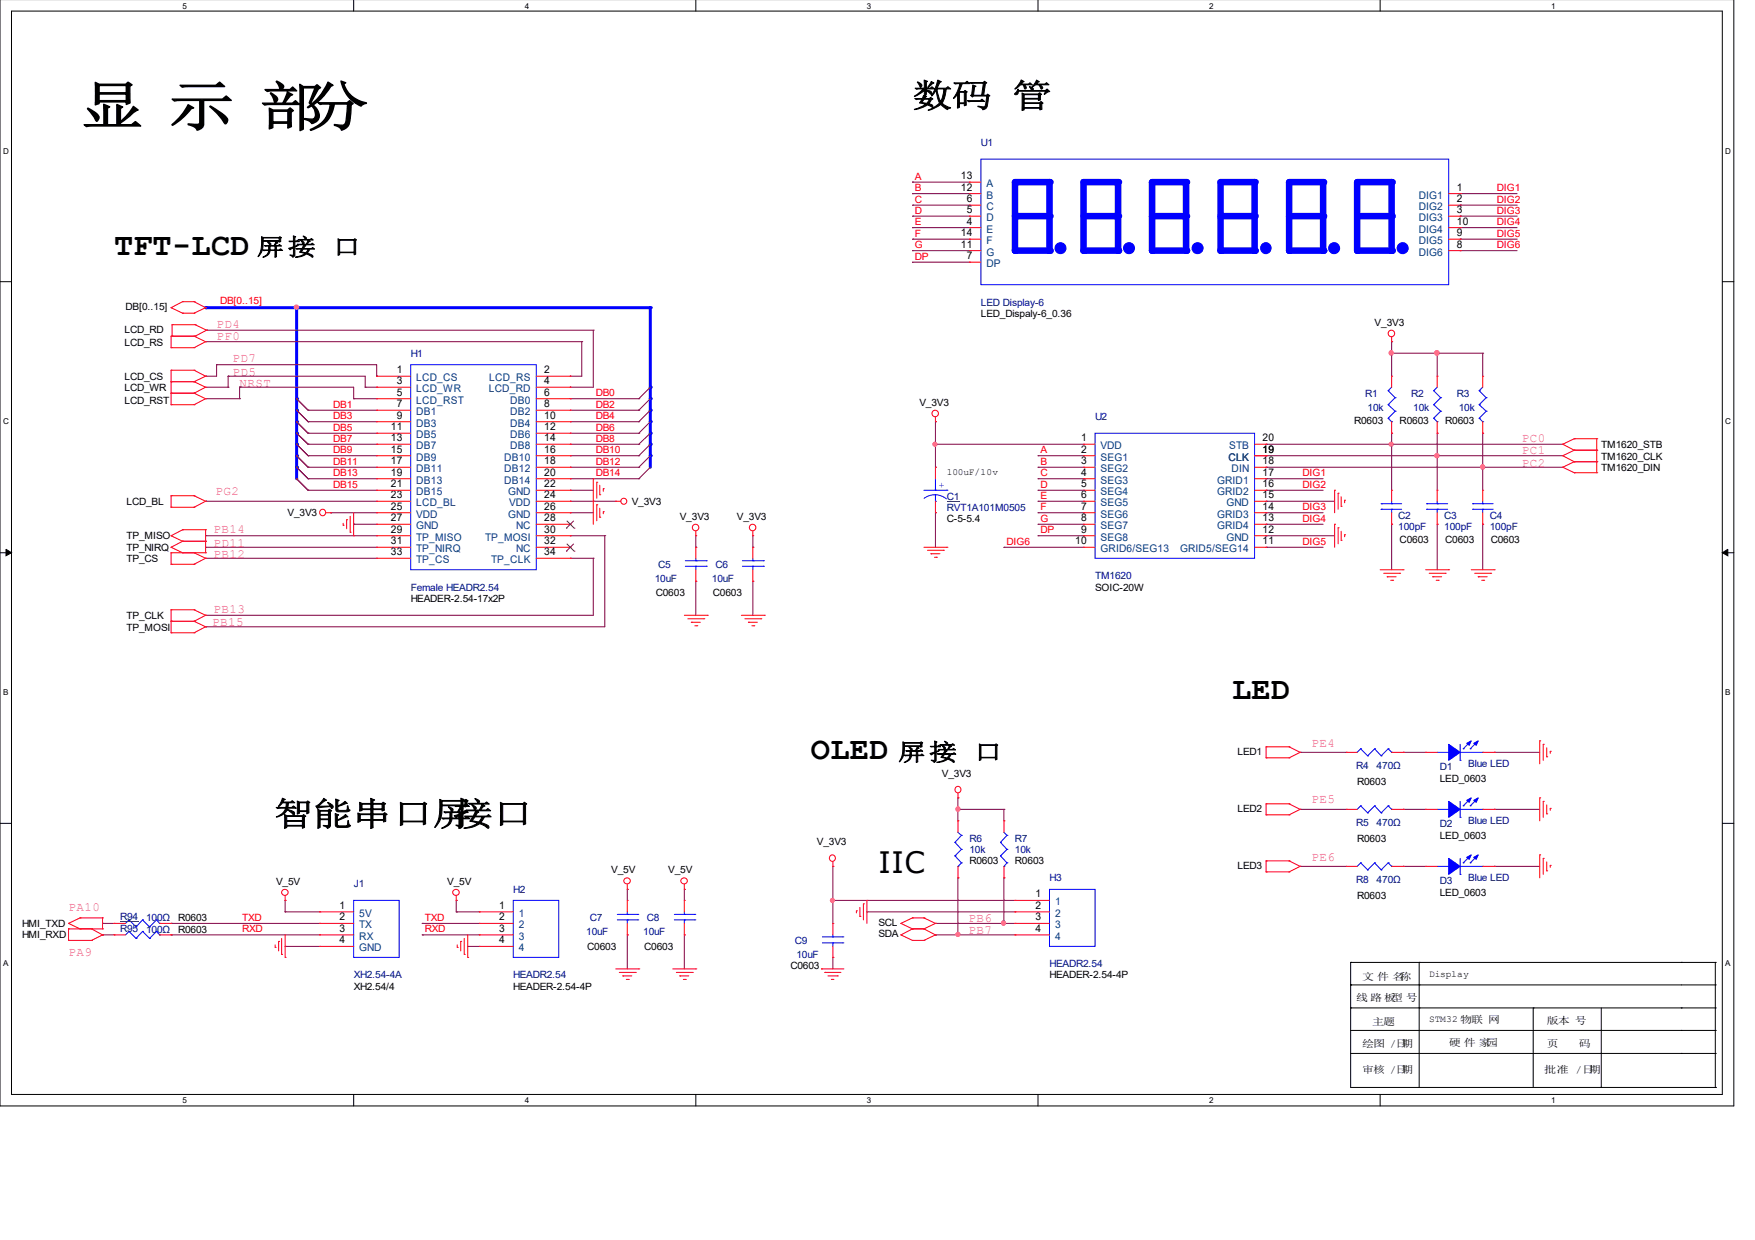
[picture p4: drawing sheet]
<svg xmlns="http://www.w3.org/2000/svg" width="297mm" height="210mm" viewBox="0 0 297 210" stroke-linecap="round" stroke-linejoin="round" font-family="sans-serif">
<path d="M0 -.1v187.3h293.5v-187.3M1.9 1.9h289.6v183.4h-289.6z" fill="none" stroke="#000" stroke-width=".17"/>
<g fill="#fff">
<path d="M30.9 .2h.7v1.4h-.7z"/>
<path d="M30.9 185.5h.7v1.5h-.7z"/>
</g>
<path d="M59.9 -.1v2M59.9 185.3v1.9" fill="none" stroke="#000" stroke-width=".17"/>
<g fill="#fff">
<path d="M88.8 .2h.7v1.4h-.7z"/>
<path d="M88.8 185.5h.7v1.5h-.7z"/>
</g>
<path d="M117.8 -.1v2M117.8 185.3v1.9" fill="none" stroke="#000" stroke-width=".17"/>
<g fill="#fff">
<path d="M146.7 .2h.7v1.4h-.7z"/>
<path d="M146.7 185.5h.7v1.5h-.7z"/>
</g>
<path d="M175.7 -.1v2M175.7 185.3v1.9" fill="none" stroke="#000" stroke-width=".17"/>
<g fill="#fff">
<path d="M204.6 .2h.7v1.4h-.7z"/>
<path d="M204.6 185.5h.7v1.5h-.7z"/>
</g>
<path d="M233.6 -.1v2M233.6 185.3v1.9" fill="none" stroke="#000" stroke-width=".17"/>
<g fill="#fff">
<path d="M262.6 .2h.6v1.4h-.6z"/>
<path d="M262.6 185.5h.6v1.5h-.6z"/>
<path d="M.5 24.7h.9v1.5h-.9z"/>
<path d="M292 24.7h.9v1.5h-.9z"/>
<path d="M.5 70.5h.9v1.5h-.9z"/>
<path d="M292 70.5h.9v1.5h-.9z"/>
</g>
<path d="M0 47.7h1.9M291.5 47.7h2" fill="none" stroke="#000" stroke-width=".17"/>
<g fill="#fff">
<path d="M.5 116.4h.9v1.5h-.9z"/>
<path d="M292 116.4h.9v1.5h-.9z"/>
</g>
<path d="M0 93.6h1.9M291.5 93.6h2" fill="none" stroke="#000" stroke-width=".17"/>
<path d="M1 93l.9 .6-.9 .5zM291.5 93.6l.9-.6v1.1z" fill="#000" stroke="#000" stroke-width=".17"/>
<g fill="#fff">
<path d="M.5 162.2h.9v1.5h-.9z"/>
<path d="M292 162.2h.9v1.5h-.9z"/>
</g>
<g fill="none" stroke="#000" stroke-width=".17">
<path d="M0 139.4h1.9M291.5 139.4h2M228.6 170.6h.1M228.6 162.9h.1M228.6 166.7h.1M228.6 162.9v21.2h61.7M228.6 170.6h61.7M228.6 162.9h61.7M228.6 166.7h61.7M228.6 174.4h61.7M228.6 178.3h61.7M240.2 170.6h.1"/>
<path d="M240.2 166.7h.1M240.2 162.9h.1M240.2 162.9v21.2M259.5 170.6h.1M259.5 170.6v13.5M271 170.6v13.5M284.6 170.6h.1M284.6 162.9h.1M284.6 178.3h.1M284.6 174.4h.1M290.3 162.9h.1M290.3 166.7h.1"/>
<path d="M290.3 174.4h.1M290.3 170.6h.1M290.3 178.3h.1M290.3 162.9v21.2M271 184.1h.1M290.3 184.1h.1"/>
</g>
<g fill="none" stroke="#800040" stroke-width=".17">
<path d="M154.4 30.8h.1M154.4 32.8h.1M154.4 34.7h.1M154.4 36.6h.1M154.4 38.5h.1M154.4 32.8h9.7M154.4 34.7h9.7M154.4 30.8h9.7M154.4 36.6h9.7M154.4 38.5h9.7M247.1 32.8h.1M247.1 34.7h.1"/>
<path d="M247.1 36.6h.1M247.1 38.5h.1M247.1 32.8h9.7M247.1 34.7h9.7M247.1 36.6h9.7M247.1 38.5h9.7M154.4 40.5h.1M154.4 42.4h.1M154.4 44.4h.1M154.4 40.5h9.7M154.4 42.4h9.7M154.4 44.4h9.7"/>
<path d="M235.5 57.8h.1M235.5 59.8h.1M235.5 57.8v5.9M235.5 59.8h15.5M243.2 59.8h.1M243.2 59.8v3.9M247.1 40.5h.1M247.1 42.4h.1M247.1 40.5h9.7M247.1 42.4h9.7M251 59.8h.1M251 59.8v3.9"/>
<path d="M158.3 79.1h.1M158.3 71.4h.1M158.3 75.2h.1M158.3 71.4v7.7M158.3 75.2h25.1M175.7 77.1h.1M175.7 79.1h.1M175.7 77.1h7.7M175.7 79.1h7.7M214.3 75.2h.1M214.3 77.1h.1M214.3 79.1h.1"/>
<path d="M214.3 75.2h50.2M214.3 77.1h50.2M214.3 79.1h50.2M235.5 73.3h.1M235.5 75.2h.1M235.5 73.3v9.7M243.2 73.3h.1M243.2 77.1h.1M243.2 73.3v9.7M251 73.3h.1M251 79.1h.1M251 73.3v9.7"/>
<path d="M169.9 92.6h.1M169.9 92.6h13.5M175.7 81h.1M175.7 83h.1M175.7 84.9h.1M175.7 86.8h.1M175.7 88.7h.1M175.7 90.7h.1M175.7 90.7h7.7M175.7 84.9h7.7M175.7 81h7.7M175.7 83h7.7"/>
<path d="M175.7 86.8h7.7M175.7 88.7h7.7M214.3 90.7h.1M214.3 84.9h.1M214.3 81h.1M214.3 83h.1M214.3 86.8h.1M214.3 88.7h.1M214.3 92.6h.1M214.3 90.7h11.6M214.3 84.9h11.6M214.3 81h9.6"/>
<path d="M214.3 83h9.6M214.3 86.8h9.6M214.3 88.7h9.6M214.3 92.6h9.6M235.5 88.7h.1M235.5 88.7v7.7M243.2 88.7h.1M243.2 88.7v7.7M251 88.7h.1M251 88.7v7.7M220 127.4h.1M220 137h.1"/>
<path d="M220 127.4h7.8M220 137h7.8M237.5 127.4h.1M237.5 137h.1M237.5 127.4h3.8M237.5 137h3.8M252.9 127.4h.1M252.9 137h.1M252.9 127.4h7.7M252.9 137h7.7M220 146.7h.1M220 146.7h7.8"/>
<path d="M237.5 146.7h.1M237.5 146.7h3.8M252.9 146.7h.1M252.9 146.7h7.7"/>
</g>
<g fill="#f0f" stroke="#f0f" stroke-width=".17">
<circle cx="158.2" cy="75.2" r=".34"/>
<circle cx="235.5" cy="75.2" r=".34"/>
<circle cx="243.2" cy="77.1" r=".36"/>
<circle cx="250.9" cy="79.1" r=".36"/>
<circle cx="243.2" cy="59.7" r=".38"/>
<circle cx="235.4" cy="59.7" r=".36"/>
</g>
<path d="M34.8 52.1h15.4" fill="none" stroke="#00f" stroke-width=".51"/>
<circle cx="34.8" cy="52.1" r=".25" fill="#00f"/>
<path d="M110.1 52.1v13.4" fill="none" stroke="#00f" stroke-width=".51"/>
<circle cx="110.1" cy="52.1" r=".25" fill="#00f"/>
<path d="M110.1 77.1v2" fill="none" stroke="#00f" stroke-width=".51"/>
<circle cx="110.1" cy="77.1" r=".25" fill="#00f"/>
<path d="M110.1 75.2v1.9" fill="none" stroke="#00f" stroke-width=".51"/>
<circle cx="110.1" cy="75.2" r=".25" fill="#00f"/>
<path d="M110.1 73.3v1.9" fill="none" stroke="#00f" stroke-width=".51"/>
<circle cx="110.1" cy="73.3" r=".25" fill="#00f"/>
<path d="M110.1 71.4v1.9" fill="none" stroke="#00f" stroke-width=".51"/>
<circle cx="110.1" cy="71.4" r=".25" fill="#00f"/>
<path d="M110.1 69.4v2" fill="none" stroke="#00f" stroke-width=".51"/>
<circle cx="110.1" cy="69.4" r=".25" fill="#00f"/>
<path d="M110.1 67.5v1.9" fill="none" stroke="#00f" stroke-width=".51"/>
<circle cx="110.1" cy="67.5" r=".25" fill="#00f"/>
<path d="M110.1 65.5v2" fill="none" stroke="#00f" stroke-width=".51"/>
<circle cx="110.1" cy="65.5" r=".25" fill="#00f"/>
<g fill="none" stroke="#800040" stroke-width=".17">
<path d="M96.5 67.5h.1M96.5 69.4h.1M96.5 71.4h.1M96.5 73.3h.1M96.5 75.2h.1M96.5 77.1h.1M96.5 79.1h.1M96.5 67.5h11.6M96.5 69.4h11.6M96.5 71.4h11.6M96.5 73.3h11.6M96.5 75.2h11.6"/>
<path d="M96.5 77.1h11.6M96.5 79.1h11.6M96.5 81h.1M96.5 81h11.6"/>
</g>
<path d="M50.2 52.1v15.4" fill="none" stroke="#00f" stroke-width=".51"/>
<circle cx="50.2" cy="52.1" r=".25" fill="#00f"/>
<path d="M50.2 52.1h59.9" fill="none" stroke="#00f" stroke-width=".51"/>
<circle cx="50.2" cy="52.1" r=".25" fill="#00f"/>
<circle cx="50.2" cy="52" r=".36" fill="#f0f" stroke="#f0f" stroke-width=".17"/>
<path d="M50.2 79.1v1.9" fill="none" stroke="#00f" stroke-width=".51"/>
<circle cx="50.2" cy="79.1" r=".25" fill="#00f"/>
<path d="M50.2 77.1v2" fill="none" stroke="#00f" stroke-width=".51"/>
<circle cx="50.2" cy="77.1" r=".25" fill="#00f"/>
<path d="M50.2 73.3v1.9" fill="none" stroke="#00f" stroke-width=".51"/>
<circle cx="50.2" cy="73.3" r=".25" fill="#00f"/>
<path d="M50.2 75.2v1.9" fill="none" stroke="#00f" stroke-width=".51"/>
<circle cx="50.2" cy="75.2" r=".25" fill="#00f"/>
<path d="M50.2 71.4v1.9" fill="none" stroke="#00f" stroke-width=".51"/>
<circle cx="50.2" cy="71.4" r=".25" fill="#00f"/>
<path d="M50.2 69.4v2" fill="none" stroke="#00f" stroke-width=".51"/>
<circle cx="50.2" cy="69.4" r=".25" fill="#00f"/>
<path d="M50.2 67.5v1.9" fill="none" stroke="#00f" stroke-width=".51"/>
<circle cx="50.2" cy="67.5" r=".25" fill="#00f"/>
<g fill="none" stroke="#800040" stroke-width=".17">
<path d="M34.8 57.8h.1M34.8 57.8h63.7M35 55.9h.1M35 55.9h65.4M98.5 57.8h.1M98.5 57.8v5.9h-2M100.4 55.9h.1M100.4 55.9v9.6h-3.9M34.8 63.7h.1M34.8 65.5h3.8M34.8 67.5h5.8M36.7 61.7h.1"/>
<path d="M36.7 61.7v2h-1.9M36.7 61.7h27.1v2M38.6 65.5h.1M38.6 63.7h.1M38.6 63.7h23.2v1.8M38.6 63.7v1.8M40.6 67.5h.1M40.6 65.5h.1M40.6 65.5h19.3v2M40.6 65.5v2M50.2 79.1h.1M50.2 77.1h.1"/>
<path d="M50.2 73.3h.1M50.2 75.2h.1M50.2 71.4h.1M50.2 69.4h.1M50.2 67.5h.1M50.2 79.1l2 1.9M50.2 77.1l2 2M50.2 73.3l2 1.9M50.2 75.2l2 1.9M50.2 71.4l2 1.9M50.2 69.4l2 2M50.2 67.5l2 1.9"/>
<path d="M52.2 69.4h.1M52.2 71.4h.1M52.2 73.3h.1M52.2 75.2h.1M52.2 77.1h.1M52.2 79.1h.1M52.2 69.4h11.6M52.2 71.4h11.6M52.2 73.3h11.6M52.2 75.2h11.6M52.2 77.1h11.6M52.2 79.1h11.6"/>
<path d="M59.9 67.5h.1M59.9 67.5h3.9M61.8 65.5h.1M61.8 65.5h2M63.8 63.7h.1M63.8 65.5h.1M63.8 67.5h.1M96.5 65.5h.1M96.5 63.7h.1M108.1 79.1h.1M108.1 77.1h.1M108.1 75.2h.1"/>
<path d="M108.1 73.3h.1M108.1 71.4h.1M108.1 69.4h.1M108.1 67.5h.1M110.1 79.1l-2 1.9M110.1 77.1l-2 2M110.1 75.2l-2 1.9M110.1 73.3l-2 1.9M110.1 71.4l-2 1.9M110.1 69.4l-2 2M110.1 67.5l-2 1.9M110.1 65.5l-2 2"/>
<path d="M34.8 84.9h.1M34.8 90.7h.1M34.8 92.6h.1M34.8 94.5h.1M34.8 84.9h29M34.8 90.7h29M34.8 92.6h29M34.8 94.5h29M50.2 81h.1M50.2 81l2 2M52.2 81h.1M52.2 83h.1"/>
<path d="M52.2 81h11.6M52.2 83h11.6M56 86.8h.1M56 86.8h7.8M59.9 88.7h.1M59.9 88.7h3.9M96.5 94.5h.1M96.5 90.7h.1M96.5 86.8h.1M96.5 83h.1M96.5 84.9h.1M96.5 83h3.9"/>
<path d="M96.5 84.9h7.7M96.5 90.7h5.9M96.5 94.5h3.9M96.5 86.8h3.9M100.4 94.5h.1M100.4 94.5v9.7h-65.6M102.4 90.7h.1M102.4 90.7v15.4h-67.6M108.1 81h.1M117.8 98.4h.1M117.8 92.6h.1M117.8 90.7v1.9"/>
<path d="M117.8 98.4v5.8M127.4 92.6h.1M127.4 98.4h.1M127.4 90.7v1.9M127.4 98.4v5.8M158.3 86.8h.1M158.3 86.8v5.8M34.8 104.2h.1M34.8 106.1h.1M162.1 135.1h.1M162.1 137h.1M162.1 135.1v3.9"/>
<path d="M162.1 137h7.8M169.9 137h.1M169.9 137v2M17.4 158.3h.1M17.4 156.3h.1M17.4 158.3h1.9M17.4 156.3h1.9M29 158.3h.1M29 156.3h.1M29 158.3h25.1M29 156.3h25.1M48.3 152.4h.1"/>
<path d="M48.3 154.4h.1M48.3 152.4v2M48.3 154.4h5.8M71.5 156.3h.1M71.5 158.3h.1M71.5 158.3h9.6M71.5 156.3h9.6M77.2 154.4h.1M77.2 152.4h.1M77.2 154.4h3.9M77.2 152.4v2M106.2 150.6h.1"/>
<path d="M106.2 158.3h.1M106.2 150.6v1.8M106.2 158.3v5.7M115.8 150.6h.1M115.8 158.3h.1M115.8 150.6v1.8M115.8 158.3v5.7M141 152.4h.1M141 146.7h.1M141 152.4h30.8M141 146.7v9.6M146.7 154.4h.1"/>
<path d="M146.7 154.4h25.1M158.3 156.3h.1M158.3 158.3h.1M158.3 158.3h13.5M158.3 156.3h13.5M162.1 148.6h.1M162.1 158.3h.1M162.1 148.6v9.7M169.9 148.6h.1M169.9 156.3h.1M169.9 148.6v7.7M48.3 160.2h.1"/>
<path d="M48.3 160.2h5.8M79.2 160.2h.1M79.2 160.2h1.9M141 162.1h.1M141 162.1v1.9"/>
</g>
<g fill="#f0f" stroke="#f0f" stroke-width=".17">
<circle cx="140.9" cy="152.4" r=".34"/>
<circle cx="169.8" cy="156.3" r=".36"/>
<circle cx="162.1" cy="158.2" r=".34"/>
<circle cx="162.1" cy="137" r=".36"/>
</g>
<g fill="none" stroke="#f00" stroke-width=".17">
<path d="M29 52.1h.1M29 58.9h.1M29 56.9h.1M29 52.1l1.9 .9M29 56.9h4M29 58.9h3.9M29 56.9v2M29.1 56.9h.1M29.1 55h.1M29.1 55v1.9M29.1 55h3.9M30.9 53h.1"/>
<path d="M30.9 51.1h.1M30.9 53h2M30.9 51.1l-1.9 1M30.9 51.1h2M32.9 53h.1M32.9 51.1h.1M32.9 58.9h.1M32.9 56.9h.1M32.9 51.1l1.9 1M32.9 56.9l1.9 .9M33 56.9h.1M33 55h.1"/>
<path d="M33 55l2 .9M34.8 52.1h.1M34.8 57.8h.1M34.8 52.1l-1.9 .9M34.8 57.8l-1.9 1.1M35 55.9h.1M35 55.9l-2 1M235.5 57.8h.1M235.5 57.1v.7M29 64.6h.1M29 62.7h.1M29 66.6h.1"/>
<path d="M29 68.5h.1M29 62.7v5.8M29 64.6h3.9M29 62.7h3.9M29 66.6h3.9M29 68.5h3.9M32.9 64.6h.1M32.9 62.7h.1M32.9 66.6h.1M32.9 68.5h.1M32.9 62.7l1.9 1M32.9 64.6l1.9 .9"/>
<path d="M32.9 66.6l1.9 .9M34.8 63.7h.1M34.8 65.5h.1M34.8 67.5h.1M34.8 63.7l-1.9 .9M34.8 65.5l-1.9 1.1M34.8 67.5l-1.9 1M63.8 63.7h.1M63.8 65.5h.1M63.8 67.5h.1M63.8 69.4h.1M63.8 71.4h.1"/>
<path d="M63.8 73.3h.1M63.8 75.2h.1M63.8 77.1h.1M63.8 79.1h.1M63.8 63.7h5.7M63.8 65.5h5.7M63.8 67.5h5.7M63.8 69.4h5.7M63.8 71.4h5.7M63.8 73.3h5.7M63.8 75.2h5.7M63.8 77.1h5.7"/>
<path d="M63.8 79.1h5.7M90.8 63.7h5.7M90.8 65.5h5.7M90.8 67.5h5.7M90.8 69.4h5.7M90.8 71.4h5.7M90.8 73.3h5.7M90.8 75.2h5.7M90.8 77.1h5.7M90.8 79.1h5.7M96.5 63.7h.1M96.5 65.5h.1"/>
<path d="M96.5 67.5h.1M96.5 69.4h.1M96.5 71.4h.1M96.5 73.3h.1M96.5 75.2h.1M96.5 77.1h.1M96.5 79.1h.1M158.3 71.4h.1M158.3 70.6v.8M235.5 63.7h.1M235.5 73.3h.1M235.5 63.7v1.8"/>
<path d="M235.5 71.4v1.9M243.2 63.7h.1M243.2 73.3h.1M243.2 63.7v1.8M243.2 71.4v1.9M251 63.7h.1M251 73.3h.1M251 63.7v1.8M251 71.4v1.9M264.5 75.2h.1M264.5 77.1h.1M264.5 79.1h.1"/>
<path d="M264.5 75.2l1.9 1M264.5 77.1l1.9 1.1M264.5 79.1l1.9 .9M266.4 74.3h.1M266.4 76.2h.1M266.4 78.2h.1M266.4 74.3l-1.9 .9M266.4 74.3h3.9M266.4 76.2h3.9M266.4 76.2l-1.9 .9M266.4 78.2h3.9M266.4 78.2l-1.9 .9"/>
<path d="M270.3 74.3h.1M270.3 76.2h.1M270.3 78.2h.1M270.3 74.3v5.7M29 85.9h.1M29 83.9h.1M29 95.5h.1M29 93.6h.1M29 92.6h.1M29 90.7h.1M29 83.9v2M29 93.6v1.9"/>
<path d="M29 85.9h3.9M29 83.9h3.9M29 95.5h3.9M29 93.6h5.8M29 92.6l1.9 1M29 90.7l1.9 .9M30.9 91.6h.1M30.9 93.6h.1M30.9 89.7h.1M30.9 91.6l-1.9 1M30.9 91.6h3.9M30.9 89.7l-1.9 1"/>
<path d="M30.9 89.7h3.9M32.9 85.9h.1M32.9 83.9h.1M32.9 95.5h.1M32.9 93.6h.1M32.9 83.9l1.9 1M32.9 93.6l1.9 .9M34.8 84.9h.1M34.8 94.5h.1M34.8 91.6h.1M34.8 93.6h.1M34.8 89.7h.1"/>
<path d="M34.8 84.9l-1.9 1M34.8 94.5l-1.9 1M34.8 89.7v3.9M55.2 86.8h.8M56 86.8h.1M58.1 88.9h.1M58.1 88.6v.3M58.7 88h.1M58.7 88v1.5M59.3 90.1h.1M59.3 87.4v2.7M59.9 90.7h.1"/>
<path d="M59.9 86.8v3.9M63.8 84.9h.1M63.8 86.8h.1M63.8 88.7h.1M63.8 90.7h.1M63.8 92.6h.1M63.8 94.5h.1M63.8 81h.1M63.8 83h.1M63.8 86.8h5.7M63.8 84.9h5.7M63.8 92.6h5.7"/>
<path d="M63.8 83h5.7M63.8 88.7h5.7M63.8 90.7h5.7M63.8 94.5h5.7M63.8 81h5.7M90.8 86.8h5.7M90.8 84.9h5.7M90.8 92.6h5.7M90.8 83h5.7M90.8 88.7h5.7M90.8 90.7h5.7M90.8 94.5h5.7"/>
<path d="M90.8 81h5.7M96.5 83h.1M96.5 84.9h.1M96.5 86.8h.1M96.5 88.7h.1M96.5 90.7h.1M96.5 92.6h.1M96.5 94.5h.1M96.5 81h.1M100.4 84.9h.1M100.4 81h.1M100.4 81v7.7"/>
<path d="M101 85.4h.1M101 81.6h.1M101 81.6v2.7M101 85.4v2.8M101.5 87.6h.1M101.5 83.7h.1M101.5 82.1v1.6M101.5 86v1.6M102.1 86.6h.1M102.1 82.7h.1M102.1 82.7v.5M102.1 86.6v.4"/>
<path d="M104.2 84.9h.1M104.2 84.9h.9M117.8 90.7h.1M117.8 89.9v.8M127.4 90.7h.1M127.4 92.6h.1M127.4 98.4h.1M127.4 89.9v.8M127.4 92.6v1.9M127.4 96.4v2M156.4 92.6h3.9M157 93.1h2.7"/>
<path d="M157.6 93.7h.1M157.6 93.7h1.5M158.2 94.3h.3M158.5 94.3h.1M159.7 93.1h.1M160.3 92.6h.1M225.9 88.7h.1M225.9 83h.1M225.9 83v3.8M225.9 88.7v3.9M226.5 89.3h.1M226.5 83.5h.1"/>
<path d="M226.5 83.5v2.7M226.5 89.3v2.7M227 91.5h.1M227 85.7h.1M227 84.1v1.6M227 89.9v1.6M227.6 90.5h.1M227.6 84.7h.1M227.6 84.7v.4M227.6 90.5v.4M233.6 96.4h3.9M234.2 97h2.7"/>
<path d="M234.8 97.6h.1M234.8 97.6h1.5M235.4 98.2h.3M235.5 83h.1M235.5 88.7h.1M235.5 83v1.9M235.5 86.8v1.9M235.7 98.2h.1M236.9 97h.1M237.5 96.4h.1M241.3 96.4h3.9M241.9 97h2.7"/>
<path d="M242.5 97.6h.1M242.5 97.6h1.5M243.1 98.2h.3M243.2 83h.1M243.2 88.7h.1M243.2 83v1.9M243.2 86.8v1.9M243.4 98.2h.1M244.6 97h.1M245.2 96.4h.1M249 96.4h3.9M249.6 97h2.7"/>
<path d="M250.2 97.6h.1M250.2 97.6h1.5M250.8 98.2h.3M251.1 98.2h.1M252.3 97h.1M252.9 96.4h.1M266.4 80h.1M266.4 80h3.9M270.3 80h.1M29 105.2h.1M29 103.2h.1M29 107.1h.1"/>
<path d="M29 103.2v3.9M29 105.2h3.9M29 103.2h3.9M29 107.1h3.9M32.9 105.2h.1M32.9 103.2h.1M32.9 107.1h.1M32.9 103.2l1.9 1M32.9 105.2l1.9 .9M34.8 104.2h.1M34.8 106.1h.1M34.8 104.2l-1.9 1"/>
<path d="M34.8 106.1l-1.9 1M115.8 104.2h3.9M116.4 104.7h2.7M117 105.3h.1M117 105.3h1.5M117.6 105.9h.3M117.9 105.9h.1M119.1 104.7h.1M119.7 104.2h.1M125.5 104.2h3.9M126.1 104.7h2.7M126.7 105.3h.1"/>
<path d="M126.7 105.3h1.5M127.3 105.9h.3M127.6 105.9h.1M128.8 104.7h.1M129.4 104.2h.1M162.1 135.1h.1M162.1 134.3v.8M214.3 128.3h.1M214.3 126.4h.1M214.3 137.9h.1M214.3 136.1h.1M214.3 128.3h3.9"/>
<path d="M214.3 126.4v1.9M214.3 136.1v1.8M214.3 126.4h3.9M214.3 137.9h3.9M214.3 136.1h3.9M218.2 128.3h.1M218.2 126.4h.1M218.2 137.9h.1M218.2 136.1h.1M218.2 126.4l1.8 1M218.2 136.1l1.8 .9M220 127.4h.1"/>
<path d="M220 137h.1M220 127.4l-1.8 .9M220 137l-1.8 .9M227.8 137h.1M227.8 127.4h.1M227.8 137h1.9M227.8 127.4h1.9M235.5 137h2M235.5 127.4h2M237.5 137h.1M237.5 127.4h.1M241.3 127.4h.1"/>
<path d="M241.3 127.4h1.9M251 127.4h1.9M252.9 127.4h.1M260.6 125.4h.1M260.6 135.1h.1M260.6 125.4v3.9M260.6 135.1v3.9M261.2 126h.1M261.2 135.7h.1M261.2 126v2.7M261.2 135.7v2.7M261.8 128.1h.1"/>
<path d="M261.8 137.8h.1M261.8 126.6v1.5M261.8 136.2v1.6M262.4 127.2h.1M262.4 136.8h.1M262.4 127.2v.3M262.4 136.8v.4M11.6 159.2h.1M11.6 157.2h.1M11.6 156.3h.1M11.6 157.2h5.8M11.6 159.2h3.9"/>
<path d="M11.6 157.2v2M11.6 156.3l1.9 .9M13.5 155.4h.1M13.5 157.2h.1M13.5 155.4h3.9M13.5 155.4l-1.9 .9M15.5 159.2h.1M15.5 157.2h.1M15.5 157.2l1.9 1.1M17.4 158.3h.1M17.4 155.4h.1M17.4 157.2h.1"/>
<path d="M17.4 158.3l-1.9 .9M17.4 155.4v1.8M46.6 159.9v.5M47.2 159.4h.1M47.2 159.4v1.6M47.7 158.8v2.8M48.3 152.4h.1M48.3 151.7v.7M48.3 158.3v3.8M77.2 152.4h.1M77.2 151.7v.7M77.4 159.9v.5"/>
<path d="M78 159.4h.1M78 159.4v1.6M78.6 158.8v2.8M79.2 158.3v3.8M81.1 154.4h.1M81.1 156.3h.1M81.1 158.3h.1M81.1 154.4h5.8M81.1 156.3h5.8M81.1 158.3h5.8M106.2 150.6h.1M106.2 149.7v.9"/>
<path d="M115.8 150.6h.1M115.8 149.7v.9M141 146.7h.1M141 145.9v.8M144.9 154.2h.1M144.9 154.2v.3M145.5 155.1h.1M145.5 153.6v1.5M146.1 153h.1M146.1 153v2.7M146.7 152.4h.1M146.7 152.4v3.9"/>
<path d="M152.5 156.3h.1M152.5 158.3h.1M152.5 156.3l1.9 .9M152.5 158.3l1.9 .9M154.4 157.2h.1M154.4 155.4h.1M154.4 159.2h.1M154.4 157.2h2M154.4 155.4l-1.9 .9M154.4 155.4h2M154.4 159.2h2M154.4 157.2l-1.9 1.1"/>
<path d="M156.4 157.2h.1M156.4 155.4h.1M156.4 159.2h.1M156.4 155.4l1.9 .9M156.4 157.2l1.9 1.1M158.3 156.3h.1M158.3 158.3h.1M158.3 156.3l-1.9 .9M158.3 158.3l-1.9 .9M171.8 152.4h.1M171.8 154.4h.1M171.8 156.3h.1"/>
<path d="M171.8 158.3h.1M171.8 152.4h5.8M171.8 154.4h5.8M171.8 156.3h5.8M171.8 158.3h5.8M214.3 147.6h.1M214.3 145.7h.1M214.3 145.7v1.9M214.3 147.6h3.9M214.3 145.7h3.9M218.2 147.6h.1M218.2 145.7h.1"/>
<path d="M218.2 145.7l1.8 1M220 146.7h.1M220 146.7l-1.8 .9M260.6 144.7h.1M260.6 144.7v3.9M261.2 145.3h.1M261.2 145.3v2.7M261.8 147.4h.1M261.8 145.9v1.5M262.4 146.5h.1M262.4 146.5v.3M46.6 160.4h.1"/>
<path d="M47.7 161.6h.1M48.3 162.1h.1M77.4 160.4h.1M78.6 161.6h.1M79.2 162.1h.1M81.1 160.2h.1M81.1 160.2h5.8M104.2 164h3.9M104.8 164.6h2.7M105.4 165.2h.1M105.4 165.2h1.5M106 165.8h.3"/>
<path d="M106.3 165.8h.1M107.5 164.6h.1M108.1 164h.1M113.9 164h3.9M114.5 164.6h2.7M115.1 165.2h.1M115.1 165.2h1.5M115.7 165.8h.3M116 165.8h.1M117.2 164.6h.1M117.8 164h.1M139 164h.1"/>
<path d="M139 164h3.8M139.6 164.6h.1M139.6 164.6h2.7M140.1 165.2h1.6M140.7 165.8h.1M140.7 165.8h.4M141.7 165.2h.1"/>
<circle cx="235.5" cy="56.4" r=".55"/>
<circle cx="158.3" cy="70" r=".55"/>
<circle cx="54.6" cy="86.8" r=".53"/>
<circle cx="105.6" cy="84.9" r=".51"/>
<circle cx="117.7" cy="89.3" r=".55"/>
<circle cx="127.4" cy="89.3" r=".55"/>
<circle cx="162.1" cy="133.7" r=".53"/>
<circle cx="48.2" cy="151.1" r=".53"/>
<circle cx="77.2" cy="151.1" r=".53"/>
<circle cx="106.1" cy="149.1" r=".53"/>
<circle cx="115.8" cy="149.1" r=".53"/>
<circle cx="140.9" cy="145.3" r=".53"/>
</g>
<g fill="none" stroke="#00f" stroke-width=".17">
<path d="M69.5 61.7h21.3v34.7h-21.3zM234.9 66.1h.1M234.9 68.5h.1M234.9 70.8h.1M234.9 66.1l1.2 1.2M234.9 68.5l1.2 1.1M234.9 70.8l.6 .6M235.5 71.4h.1M235.5 65.5l-.6 .6M236.1 67.3h.1M236.1 69.6h.1M236.1 67.3l-1.2 1.2"/>
<path d="M236.1 69.6l-1.2 1.2M242.7 66.1h.1M242.7 68.5h.1M242.7 70.8h.1M242.7 66.1l1.1 1.2M242.7 68.5l1.1 1.1M242.7 70.8l.5 .6M243.2 71.4h.1M243.2 65.5l-.5 .6M243.8 67.3h.1M243.8 69.6h.1M243.8 67.3l-1.1 1.2"/>
<path d="M243.8 69.6l-1.1 1.2M250.4 66.1h.1M250.4 68.5h.1M250.4 70.8h.1M250.4 66.1l1.1 1.2M250.4 68.5l1.1 1.1M250.4 70.8l.6 .6M251 71.4h.1M251 65.5l-.6 .6M251.5 67.3h.1M251.5 69.6h.1M251.5 67.3l-1.1 1.2"/>
<path d="M251.5 69.6l-1.1 1.2M125.6 95.9h3.6M125.6 94.9h3.6M127.4 94.9h.1M127.4 95.9h.1M127.4 94.5v.4M127.4 95.9v.5M129.2 95.9h.1M129.2 94.9h.1M233.8 86.2h.1M233.8 85.3h.1M233.8 86.2h3.4"/>
<path d="M233.8 85.3h3.4M235.5 85.3h.1M235.5 86.2h.1M235.5 84.9v.4M235.5 86.2v.6M241.5 86.2h.1M241.5 85.3h.1M241.5 86.2h3.5M241.5 85.3h3.5M243.2 85.3h.1M243.2 86.2h.1M243.2 84.9v.4"/>
<path d="M243.2 86.2v.6M230.3 136.4h.1M230.3 126.8h.1M230.3 136.4l-.6 .6M230.3 136.4l1.2 1.2M230.3 126.8l-.6 .6M230.3 126.8l1.2 1.1M231.5 137.6h.1M231.5 127.9h.1M232.7 136.4h.1M232.7 126.8h.1M232.7 136.4l-1.2 1.2"/>
<path d="M232.7 136.4l1.1 1.2M232.7 126.8l-1.2 1.1M232.7 126.8l1.1 1.1M233.8 137.6h.1M233.8 127.9h.1M234.9 136.4h.1M234.9 126.8h.1M234.9 136.4l-1.1 1.2M234.9 136.4l.6 .6M234.9 126.8l-1.1 1.1M234.9 126.8l.6 .6M235.5 137h.1"/>
<path d="M235.5 127.4h.1M243.2 127.4h2M245.2 127.4h.1M247.1 128.7h.1M247.1 126v2.7M247.1 127.4h3.9M247.6 126.8h.1M248.8 126.8h.1M248.8 125.6l-1.2 1.2M250 125.6l-1.2 1.2M251 127.4h.1M86.9 152.4h7.7v9.7h-7.7z"/>
<path d="M177.6 150.6h7.7v9.6h-7.7z"/>
</g>
<path d="M95.8 89.4h.1M95.8 93.3h.1M95.9 88.2l1.3 1.2M95.9 92l1.3 1.3M97.1 88.2l-1.3 1.2M97.1 92l-1.3 1.3M97.2 89.4h.1M97.2 93.3h.1" fill="none" stroke="#804000" stroke-width=".17"/>
<g fill="#00f" stroke="#00f" stroke-width=".17">
<path d="M245.2 126l1.9 1.4-1.9 1.3z" fill-rule="evenodd"/>
<path d="M249.4 125.8l.8-.4-.3 .8z" fill-rule="evenodd"/>
<path d="M248.2 125.8l.8-.4-.3 .8z" fill-rule="evenodd"/>
</g>
<path d="M171.8 30.8h5.8" fill="none" stroke="#00f" stroke-width="1.1"/>
<circle cx="177.6" cy="30.8" r=".55" fill="#00f"/>
<path d="M177.6 30.8v11.6" fill="none" stroke="#00f" stroke-width="1.1"/>
<circle cx="177.6" cy="42.4" r=".55" fill="#00f"/>
<path d="M171.8 30.8v11.6" fill="none" stroke="#00f" stroke-width="1.1"/>
<circle cx="171.8" cy="42.4" r=".55" fill="#00f"/>
<path d="M171.8 42.4h5.8" fill="none" stroke="#00f" stroke-width="1.1"/>
<circle cx="177.6" cy="42.4" r=".55" fill="#00f"/>
<path d="M171.8 36.6h5.8" fill="none" stroke="#00f" stroke-width="1.1"/>
<circle cx="177.6" cy="36.6" r=".55" fill="#00f"/>
<g fill="#00f" stroke="#00f" stroke-width=".17">
<circle cx="179.5" cy="42" r=".93"/>
<circle cx="191.1" cy="42" r=".93"/>
</g>
<path d="M183.4 36.6h5.8" fill="none" stroke="#00f" stroke-width="1.1"/>
<circle cx="189.2" cy="36.6" r=".55" fill="#00f"/>
<path d="M183.4 30.8v11.6" fill="none" stroke="#00f" stroke-width="1.1"/>
<circle cx="183.4" cy="42.4" r=".55" fill="#00f"/>
<path d="M183.4 30.8h5.8" fill="none" stroke="#00f" stroke-width="1.1"/>
<circle cx="189.2" cy="30.8" r=".55" fill="#00f"/>
<path d="M189.2 30.8v11.6" fill="none" stroke="#00f" stroke-width="1.1"/>
<circle cx="189.2" cy="42.4" r=".55" fill="#00f"/>
<path d="M183.4 42.4h5.8" fill="none" stroke="#00f" stroke-width="1.1"/>
<circle cx="189.2" cy="42.4" r=".55" fill="#00f"/>
<path d="M166 26.9h79.2v21.3h-79.2z" fill="none" stroke="#00f" stroke-width=".17"/>
<circle cx="202.7" cy="42" r=".93" fill="#00f" stroke="#00f" stroke-width=".17"/>
<path d="M195 36.6h5.7" fill="none" stroke="#00f" stroke-width="1.1"/>
<circle cx="200.7" cy="36.6" r=".55" fill="#00f"/>
<path d="M195 30.8v11.6" fill="none" stroke="#00f" stroke-width="1.1"/>
<circle cx="195" cy="42.4" r=".55" fill="#00f"/>
<path d="M195 30.8h5.7" fill="none" stroke="#00f" stroke-width="1.1"/>
<circle cx="200.7" cy="30.8" r=".55" fill="#00f"/>
<path d="M200.7 30.8v11.6" fill="none" stroke="#00f" stroke-width="1.1"/>
<circle cx="200.7" cy="42.4" r=".55" fill="#00f"/>
<path d="M195 42.4h5.7" fill="none" stroke="#00f" stroke-width="1.1"/>
<circle cx="200.7" cy="42.4" r=".55" fill="#00f"/>
<circle cx="214.2" cy="42" r=".91" fill="#00f" stroke="#00f" stroke-width=".17"/>
<path d="M206.6 36.6h5.7" fill="none" stroke="#00f" stroke-width="1.1"/>
<circle cx="212.3" cy="36.6" r=".55" fill="#00f"/>
<path d="M206.6 30.8v11.6" fill="none" stroke="#00f" stroke-width="1.1"/>
<circle cx="206.6" cy="42.4" r=".55" fill="#00f"/>
<path d="M206.6 30.8h5.7" fill="none" stroke="#00f" stroke-width="1.1"/>
<circle cx="212.3" cy="30.8" r=".55" fill="#00f"/>
<path d="M212.3 30.8v11.6" fill="none" stroke="#00f" stroke-width="1.1"/>
<circle cx="212.3" cy="42.4" r=".55" fill="#00f"/>
<path d="M206.6 42.4h5.7" fill="none" stroke="#00f" stroke-width="1.1"/>
<circle cx="212.3" cy="42.4" r=".55" fill="#00f"/>
<circle cx="225.8" cy="42" r=".93" fill="#00f" stroke="#00f" stroke-width=".17"/>
<path d="M218.2 36.6h5.7" fill="none" stroke="#00f" stroke-width="1.1"/>
<circle cx="223.9" cy="36.6" r=".55" fill="#00f"/>
<path d="M218.2 30.8v11.6" fill="none" stroke="#00f" stroke-width="1.1"/>
<circle cx="218.2" cy="42.4" r=".55" fill="#00f"/>
<path d="M218.2 30.8h5.7" fill="none" stroke="#00f" stroke-width="1.1"/>
<circle cx="223.9" cy="30.8" r=".55" fill="#00f"/>
<path d="M223.9 30.8v11.6" fill="none" stroke="#00f" stroke-width="1.1"/>
<circle cx="223.9" cy="42.4" r=".55" fill="#00f"/>
<path d="M218.2 42.4h5.7" fill="none" stroke="#00f" stroke-width="1.1"/>
<circle cx="223.9" cy="42.4" r=".55" fill="#00f"/>
<circle cx="237.4" cy="42" r=".93" fill="#00f" stroke="#00f" stroke-width=".17"/>
<path d="M229.7 36.6h5.8" fill="none" stroke="#00f" stroke-width="1.1"/>
<circle cx="235.5" cy="36.6" r=".55" fill="#00f"/>
<path d="M229.7 30.8v11.6" fill="none" stroke="#00f" stroke-width="1.1"/>
<circle cx="229.7" cy="42.4" r=".55" fill="#00f"/>
<path d="M229.7 30.8h5.8" fill="none" stroke="#00f" stroke-width="1.1"/>
<circle cx="235.5" cy="30.8" r=".55" fill="#00f"/>
<path d="M235.5 30.8v11.6" fill="none" stroke="#00f" stroke-width="1.1"/>
<circle cx="235.5" cy="42.4" r=".55" fill="#00f"/>
<path d="M229.7 42.4h5.8" fill="none" stroke="#00f" stroke-width="1.1"/>
<circle cx="235.5" cy="42.4" r=".55" fill="#00f"/>
<g fill="none" stroke="#f00" stroke-width=".17">
<path d="M164.1 30.8h.1M164.1 32.8h.1M164.1 34.7h.1M164.1 36.6h.1M164.1 38.5h.1M164.1 30.8h1.9M164.1 32.8h1.9M164.1 34.7h1.9M164.1 36.6h1.9M164.1 38.5h1.9M245.2 32.8h1.9M245.2 34.7h1.9"/>
<path d="M245.2 36.6h1.9M245.2 38.5h1.9M247.1 32.8h.1M247.1 34.7h.1M247.1 36.6h.1M247.1 38.5h.1M164.1 40.5h.1M164.1 42.4h.1M164.1 44.4h.1M164.1 40.5h1.9M164.1 42.4h1.9M164.1 44.4h1.9"/>
<path d="M245.2 40.5h1.9M245.2 42.4h1.9M247.1 40.5h.1M247.1 42.4h.1M158.3 79.1h.1M158.3 79.1v1.9M183.4 75.2h.1M183.4 77.1h.1M183.4 79.1h.1M183.4 75.2h1.9M183.4 77.1h1.9M183.4 79.1h1.9"/>
<path d="M212.3 75.2h2M212.3 77.1h2M212.3 79.1h2M214.3 79.1h.1M214.3 77.1h.1M214.3 75.2h.1M117.8 92.6h.1M117.8 98.4h.1M117.8 92.6v1.9M117.8 96.4v2M158.3 86.8h.1M158.3 84.9v1.9"/>
<path d="M183.4 81h.1M183.4 83h.1M183.4 84.9h.1M183.4 86.8h.1M183.4 88.7h.1M183.4 90.7h.1M183.4 92.6h.1M183.4 81h1.9M183.4 83h1.9M183.4 84.9h1.9M183.4 86.8h1.9M183.4 88.7h1.9"/>
<path d="M183.4 90.7h1.9M183.4 92.6h1.9M212.3 81h2M212.3 83h2M212.3 84.9h2M212.3 86.8h2M212.3 88.7h2M212.3 90.7h2M212.3 92.6h2M214.3 92.6h.1M214.3 90.7h.1M214.3 88.7h.1"/>
<path d="M214.3 86.8h.1M214.3 84.9h.1M214.3 83h.1M214.3 81h.1M251 83h.1M251 88.7h.1M251 83v1.9M251 86.8v1.9M162.1 139h.1M162.1 139v1.9M169.9 139h.1M169.9 139v1.9"/>
<path d="M241.3 137h.1M241.3 137h1.9M251 137h1.9M252.9 137h.1M19.3 156.3h.1M19.3 158.3h.1M19.3 156.3h2M19.3 158.3h2M27 156.3h2M27 158.3h2M29 156.3h.1M29 158.3h.1"/>
<path d="M54.1 154.4h.1M54.1 156.3h.1M54.1 158.3h.1M54.1 154.4h5.8M54.1 156.3h5.8M54.1 158.3h5.8M106.2 152.4h.1M106.2 158.3h.1M106.2 152.4v2M106.2 156.3v2M115.8 152.4h.1M115.8 158.3h.1"/>
<path d="M115.8 152.4v2M115.8 156.3v2M141 156.3h.1M141 156.3v2M162.1 148.6h.1M162.1 146.7v1.9M169.9 148.6h.1M169.9 146.7v1.9M227.8 146.7h.1M227.8 146.7h1.9M235.5 146.7h2M237.5 146.7h.1"/>
<path d="M241.3 146.7h.1M241.3 146.7h1.9M251 146.7h1.9M252.9 146.7h.1M54.1 160.2h.1M54.1 160.2h5.8M141 162.1h.1M141 160.2v1.9"/>
</g>
<g fill="none" stroke="#00f" stroke-width=".17">
<path d="M185.3 73.3h27v21.2h-27zM116 95.9h3.5M116 94.9h3.5M117.8 94.9h.1M117.8 95.9h.1M117.8 94.5v.4M117.8 95.9v.5M119.5 95.9h.1M119.5 94.9h.1M156.4 83h3.9M158.3 84.9h.1M158.3 83h.1"/>
<path d="M158.3 83.7l1.2 .3 .7 .4M158.3 83.7l-.8 .2-1.1 .5M158.3 81v2M158.3 83.7v1.2M160.3 83h.1M249.3 86.2h.1M249.3 85.3h.1M249.3 86.2h3.4M249.3 85.3h3.4M251 85.3h.1M251 86.2h.1M251 84.9v.4"/>
<path d="M251 86.2v.6M243.2 137h2M245.2 137h.1M247.1 138.4h.1M247.1 135.7v2.7M247.1 137h3.9M247.6 136.4h.1M248.8 136.4h.1M248.8 135.2l-1.2 1.2M250 135.2l-1.2 1.2M251 137h.1M21.8 155.7h.1"/>
<path d="M21.8 157.7h.1M21.8 155.7l-.5 .6M21.8 155.7l1.2 1.2M21.8 157.7l-.5 .6M21.8 157.7l1.2 1.1M23 156.9h.1M23 158.8h.1M24.1 155.7h.1M24.1 157.7h.1M24.1 155.7l-1.1 1.2M24.1 155.7l1.2 1.2M24.1 157.7l-1.1 1.1"/>
<path d="M24.1 157.7l1.2 1.1M25.3 156.9h.1M25.3 158.8h.1M26.5 155.7h.1M26.5 157.7h.1M26.5 155.7l-1.2 1.2M26.5 155.7l.5 .6M26.5 157.7l-1.2 1.1M26.5 157.7l.5 .6M27 156.3h.1M27 158.3h.1M59.9 152.4h7.7v9.7h-7.7z"/>
<path d="M104.5 155.7h3.4M104.5 154.8h3.4M106.2 154.8h.1M106.2 155.7h.1M106.2 154.4v.4M106.2 155.7v.6M107.9 155.7h.1M107.9 154.8h.1M114.1 155.7h3.5M114.1 154.8h3.5M115.8 154.8h.1M115.8 155.7h.1"/>
<path d="M115.8 154.4v.4M115.8 155.7v.6M117.6 155.7h.1M117.6 154.8h.1M139.2 159.6h3.5M139.2 158.6h3.5M141 158.6h.1M141 159.6h.1M141 158.3v.3M141 159.6v.6M142.7 159.6h.1M142.7 158.6h.1"/>
<path d="M161.6 142.6h.1M161.6 144.9h.1M161.6 142.6l1.1 1.2M161.6 144.9l1.1 1.2M162.1 146.7h.1M162.1 140.9l.6 .5M162.7 141.4h.1M162.7 143.8h.1M162.7 146.1h.1M162.7 141.4l-1.1 1.2M162.7 143.8l-1.1 1.1M162.7 146.1l-.6 .6"/>
<path d="M169.3 142.6h.1M169.3 144.9h.1M169.3 142.6l1.1 1.2M169.3 144.9l1.1 1.2M169.9 146.7h.1M169.9 140.9l.5 .5M170.4 141.4h.1M170.4 143.8h.1M170.4 146.1h.1M170.4 141.4l-1.1 1.2M170.4 143.8l-1.1 1.1M170.4 146.1l-.5 .6"/>
<path d="M230.3 146.1h.1M230.3 146.1l-.6 .6M230.3 146.1l1.2 1.1M231.5 147.2h.1M232.7 146.1h.1M232.7 146.1l-1.2 1.1M232.7 146.1l1.1 1.1M233.8 147.2h.1M234.9 146.1h.1M234.9 146.1l-1.1 1.1M234.9 146.1l.6 .6M235.5 146.7h.1"/>
<path d="M243.2 146.7h2M245.2 146.7h.1M247.1 148h.1M247.1 145.3v2.7M247.1 146.7h3.9M247.6 146.1h.1M248.8 146.1h.1M248.8 144.9l-1.2 1.2M250 144.9l-1.2 1.2M251 146.7h.1"/>
</g>
<g fill="#00f" stroke="#00f" stroke-width=".17">
<path d="M245.2 145.3l1.9 1.4-1.9 1.3z" fill-rule="evenodd"/>
<path d="M249.4 145.1l.8-.4-.3 .8z" fill-rule="evenodd"/>
<path d="M248.2 145.1l.8-.4-.3 .8z" fill-rule="evenodd"/>
<path d="M245.2 135.7l1.9 1.3-1.9 1.4z" fill-rule="evenodd"/>
<path d="M249.4 135.5l.8-.4-.3 .7z" fill-rule="evenodd"/>
<path d="M248.2 135.5l.8-.4-.3 .7z" fill-rule="evenodd"/>
</g>
<path d="M160.3 84.8h2.1M20.3 156h3.1" fill="none" stroke="#000080" stroke-width=".17"/>
<g fill="#f0f" stroke="#f0f" stroke-width=".17">
<circle cx="158.2" cy="75.2" r=".34"/>
<circle cx="235.5" cy="75.2" r=".34"/>
<circle cx="243.2" cy="77.1" r=".36"/>
<circle cx="250.9" cy="79.1" r=".36"/>
<circle cx="243.2" cy="59.7" r=".38"/>
<circle cx="235.4" cy="59.7" r=".36"/>
<circle cx="50.2" cy="52" r=".36"/>
<circle cx="140.9" cy="152.4" r=".34"/>
<circle cx="169.8" cy="156.3" r=".36"/>
<circle cx="162.1" cy="158.2" r=".34"/>
<circle cx="162.1" cy="137" r=".36"/>
</g>
<text font-size="9.2" x="13.5" y="21.2">显 示 部分</text>
<g font-size="5.6">
<text x="154.4" y="18.1">数码 管</text>
<text x="46.3" y="139.7">智能串口屏</text>
<text x="76.6" y="139.7">接口</text>
</g>
<g font-size="5.4">
<text x="19.3" y="43.1">TFT-LCD</text>
<text x="208.5" y="118.4">LED</text>
<text x="137.2" y="128.5">OLED</text>
</g>
<text font-size="5" x="148.7" y="147.8">IIC</text>
<g font-size="4">
<text x="43.4" y="43.2">屏接</text>
<text x="56.3" y="43.2">口</text>
<text x="152" y="128.7">屏接</text>
<text x="164.8" y="128.7">口</text>
</g>
<g font-size="2.1" fill="#f0f">
<text x="36.7" y="55.5">PD4</text>
<text x="36.7" y="57.6">PF0</text>
<text x="39.4" y="63.6">PD5</text>
<text x="39.4" y="61.2">PD7</text>
<text x="40.6" y="65.5">NRST</text>
<text x="257.6" y="74.8">PC0</text>
<text x="257.6" y="76.9">PC1</text>
<text x="36.5" y="83.8">PG2</text>
<text x="257.6" y="79">PC2</text>
<text x="36.2" y="92.6">PD11</text>
<text x="36.2" y="94.5">PB12</text>
<text x="36.2" y="90.2">PB14</text>
<text x="35.9" y="106">PB15</text>
<text x="36.2" y="103.7">PB13</text>
<text x="222" y="126.5">PE4</text>
<text x="222" y="136">PE5</text>
<text x="222" y="145.8">PE6</text>
<text x="11.6" y="154.3">PA10</text>
<text x="11.6" y="161.8">PA9</text>
<text x="163.9" y="156.1">PB6</text>
<text x="163.9" y="158.2">PB7</text>
</g>
<g font-size="1.8">
<text x="162.6" y="30.3">13</text>
<text x="162.6" y="32.3">12</text>
<text x="163.7" y="34.2">6</text>
<text x="246.5" y="32.3">1</text>
<text x="246.5" y="34.2">2</text>
<text x="162.6" y="40">14</text>
<text x="162.6" y="41.9">11</text>
<text x="163.7" y="36.1">5</text>
<text x="163.7" y="38">4</text>
<text x="246.5" y="36.1">3</text>
<text x="246.5" y="38">10</text>
<text x="246.5" y="40">9</text>
<text x="246.5" y="41.9">8</text>
<text x="163.7" y="43.9">7</text>
<text x="67.1" y="63.2">1</text>
<text x="67.1" y="65">3</text>
<text x="92.1" y="63.2">2</text>
<text x="92.1" y="65">4</text>
<text x="67.1" y="67">5</text>
<text x="67.1" y="68.9">7</text>
<text x="67.1" y="70.9">9</text>
<text x="92.1" y="67">6</text>
<text x="92.1" y="68.9">8</text>
<text x="92.1" y="70.9">10</text>
<text x="66.1" y="72.8">11</text>
<text x="66.1" y="74.7">13</text>
<text x="66.1" y="76.6">15</text>
<text x="92.1" y="72.8">12</text>
<text x="92.1" y="74.7">14</text>
<text x="92.1" y="76.6">16</text>
<text x="183" y="74.7">1</text>
<text x="183" y="76.6">2</text>
<text x="213.7" y="76.6">19</text>
<text x="213.7" y="74.7">20</text>
<text x="66.1" y="78.6">17</text>
<text x="66.1" y="80.5">19</text>
<text x="66.1" y="82.5">21</text>
<text x="92.1" y="82.5">22</text>
<text x="92.1" y="78.6">18</text>
<text x="92.1" y="80.5">20</text>
<text x="183" y="78.6">3</text>
<text x="183" y="80.5">4</text>
<text x="183" y="82.5">5</text>
<text x="213.7" y="82.5">16</text>
<text x="213.7" y="80.5">17</text>
<text x="213.7" y="78.6">18</text>
<text x="66.1" y="84.3">23</text>
<text x="66.1" y="86.3">25</text>
<text x="66.1" y="88.2">27</text>
<text x="92.1" y="84.3">24</text>
<text x="92.1" y="86.3">26</text>
<text x="92.1" y="88.2">28</text>
<text x="183" y="84.3">6</text>
<text x="183" y="86.3">7</text>
<text x="183" y="88.2">8</text>
<text x="213.7" y="88.2">13</text>
<text x="213.7" y="86.3">14</text>
<text x="213.7" y="84.3">15</text>
<text x="66.1" y="90.2">29</text>
<text x="66.1" y="92.1">31</text>
<text x="66.1" y="94">33</text>
<text x="92.1" y="90.2">30</text>
<text x="92.1" y="92.1">32</text>
<text x="92.1" y="94">34</text>
<text x="181.9" y="92.1">10</text>
<text x="183" y="90.2">9</text>
<text x="213.7" y="92.1">11</text>
<text x="213.7" y="90.2">12</text>
<text x="57.5" y="153.9">1</text>
<text x="57.5" y="155.8">2</text>
<text x="84.5" y="153.9">1</text>
<text x="84.5" y="155.8">2</text>
<text x="175.3" y="151.9">1</text>
<text x="175.3" y="153.9">2</text>
<text x="175.3" y="155.8">3</text>
<text x="57.5" y="157.7">3</text>
<text x="57.5" y="159.7">4</text>
<text x="84.5" y="157.7">3</text>
<text x="84.5" y="159.7">4</text>
<text x="175.3" y="157.7">4</text>
</g>
<g font-size="1.8" fill="#004080">
<text x="167" y="31.7">A</text>
<text x="167" y="33.6">B</text>
<text x="167" y="35.6">C</text>
<text x="240.1" y="33.6">DIG1</text>
<text x="240.1" y="35.6">DIG2</text>
<text x="167" y="37.4">D</text>
<text x="167" y="39.4">E</text>
<text x="167" y="41.3">F</text>
<text x="240.1" y="37.4">DIG3</text>
<text x="240.1" y="39.4">DIG4</text>
<text x="240.1" y="41.3">DIG5</text>
<text x="167" y="43.3">G</text>
<text x="167" y="45.2">DP</text>
<text x="240.1" y="43.3">DIG6</text>
<text x="70.4" y="64.5">LCD_CS</text>
<text x="82.8" y="64.5">LCD_RS</text>
<text x="70.4" y="66.4">LCD_WR</text>
<text x="70.4" y="68.3">LCD_RST</text>
<text x="70.4" y="70.3">DB1</text>
<text x="82.7" y="66.4">LCD_RD</text>
<text x="86.4" y="68.3">DB0</text>
<text x="86.4" y="70.3">DB2</text>
<text x="70.4" y="72.2">DB3</text>
<text x="70.4" y="74.2">DB5</text>
<text x="70.4" y="76">DB7</text>
<text x="70.4" y="78">DB9</text>
<text x="85.3" y="78">DB10</text>
<text x="86.4" y="72.2">DB4</text>
<text x="86.4" y="74.2">DB6</text>
<text x="86.4" y="76">DB8</text>
<text x="186.3" y="76">VDD</text>
<text x="186.3" y="78">SEG1</text>
<text x="207.9" y="78">CLK</text>
<text x="208" y="76">STB</text>
<text x="70.4" y="79.9">DB11</text>
<text x="70.4" y="81.9">DB13</text>
<text x="70.4" y="83.8">DB15</text>
<text x="85.3" y="79.9">DB12</text>
<text x="85.3" y="81.9">DB14</text>
<text x="86" y="83.8">GND</text>
<text x="186.3" y="79.9">SEG2</text>
<text x="186.3" y="81.9">SEG3</text>
<text x="186.3" y="83.8">SEG4</text>
<text x="206" y="83.8">GRID2</text>
<text x="206" y="81.9">GRID1</text>
<text x="208.4" y="79.9">DIN</text>
<text x="70.4" y="85.7">LCD_BL</text>
<text x="70.4" y="87.6">VDD</text>
<text x="70.4" y="89.6">GND</text>
<text x="86" y="87.6">GND</text>
<text x="86.2" y="85.7">VDD</text>
<text x="87.4" y="89.6">NC</text>
<text x="186.3" y="85.7">SEG5</text>
<text x="186.3" y="87.6">SEG6</text>
<text x="186.3" y="89.6">SEG7</text>
<text x="206" y="89.6">GRID4</text>
<text x="206" y="87.6">GRID3</text>
<text x="207.6" y="85.7">GND</text>
<text x="70.4" y="91.5">TP_MISO</text>
<text x="70.4" y="93.5">TP_NIRQ</text>
<text x="70.4" y="95.3">TP_CS</text>
<text x="82.1" y="91.5">TP_MOSI</text>
<text x="83.1" y="95.3">TP_CLK</text>
<text x="87.4" y="93.5">NC</text>
<text x="186.3" y="91.5">SEG8</text>
<text x="186.3" y="93.5">GRID6/SEG13</text>
<text x="199.7" y="93.5">GRID5/SEG14</text>
<text x="207.6" y="91.5">GND</text>
<text x="60.8" y="155.2">5V</text>
<text x="87.8" y="155.2">1</text>
<text x="178.6" y="153.3">1</text>
<text x="178.6" y="155.2">2</text>
<text x="60.8" y="157.2">TX</text>
<text x="60.8" y="159.1">RX</text>
<text x="60.8" y="161.1">GND</text>
<text x="87.8" y="157.2">2</text>
<text x="87.8" y="159.1">3</text>
<text x="87.8" y="161.1">4</text>
<text x="178.6" y="157.2">3</text>
<text x="178.6" y="159.1">4</text>
</g>
<g font-size="1.7" fill="#000080">
<text x="166" y="24.7">U1</text>
<text x="166" y="51.7">LED Display-6</text>
<text x="69.5" y="60.5">H1</text>
<text x="185.3" y="71">U2</text>
<text x="231.1" y="67.2">R1</text>
<text x="231.5" y="69.5">10k</text>
<text x="238.8" y="67.2">R2</text>
<text x="239.2" y="69.5">10k</text>
<text x="246.5" y="67.2">R3</text>
<text x="246.9" y="69.5">10k</text>
<text x="160.3" y="84.6">C1</text>
<text x="160.3" y="86.5">RVT1A101M0505</text>
<text x="236.6" y="87.8">C2</text>
<text x="236.6" y="89.8">100pF</text>
<text x="244.4" y="87.8">C3</text>
<text x="244.4" y="89.8">100pF</text>
<text x="252.1" y="87.8">C4</text>
<text x="252.1" y="89.8">100pF</text>
<text x="69.5" y="100">Female HEADR2.54</text>
<text x="110.8" y="98.5">10uF</text>
<text x="111.4" y="96.1">C5</text>
<text x="120.5" y="98.5">10uF</text>
<text x="121.1" y="96.1">C6</text>
<text x="185.3" y="98.1">TM1620</text>
<text x="229.5" y="130.1">R4</text>
<text x="233" y="130.1">470Ω</text>
<text x="243.7" y="130.3">D1</text>
<text x="248.5" y="129.9">Blue LED</text>
<text x="164.1" y="142.5">R6</text>
<text x="171.8" y="142.5">R7</text>
<text x="229.5" y="139.8">R5</text>
<text x="233" y="139.8">470Ω</text>
<text x="243.7" y="140">D2</text>
<text x="248.5" y="139.5">Blue LED</text>
<text x="164.1" y="144.4">10k</text>
<text x="171.8" y="144.4">10k</text>
<text x="177.6" y="149.2">H3</text>
<text x="229.5" y="149.5">R8</text>
<text x="233" y="149.5">470Ω</text>
<text x="243.7" y="149.6">D3</text>
<text x="248.5" y="149.2">Blue LED</text>
<text x="20.3" y="155.8">R94</text>
<text x="24.7" y="156">100Ω</text>
<text x="59.9" y="150.2">J1</text>
<text x="86.9" y="151.1">H2</text>
<text x="99.8" y="156">C7</text>
<text x="109.5" y="156">C8</text>
<text x="20.3" y="157.7">R95</text>
<text x="24.7" y="157.9">100Ω</text>
<text x="99.2" y="158.3">10uF</text>
<text x="108.9" y="158.3">10uF</text>
<text x="134.5" y="159.9">C9</text>
<text x="59.9" y="165.6">XH2.54-4A</text>
<text x="86.9" y="165.6">HEADR2.54</text>
<text x="134.8" y="162.2">10uF</text>
<text x="177.6" y="163.7">HEADR2.54</text>
</g>
<g font-size="1.7" fill="#f00">
<text x="154.9" y="30.4">A</text>
<text x="154.9" y="32.4">B</text>
<text x="154.9" y="34.3">C</text>
<text x="253.3" y="32.4">DIG1</text>
<text x="253.3" y="34.3">DIG2</text>
<text x="154.9" y="36.2">D</text>
<text x="154.9" y="38.1">E</text>
<text x="154.9" y="40.1">F</text>
<text x="253.3" y="36.2">DIG3</text>
<text x="253.3" y="38.1">DIG4</text>
<text x="253.3" y="40.1">DIG5</text>
<text x="154.9" y="42">G</text>
<text x="154.9" y="44">DP</text>
<text x="253.3" y="42">DIG6</text>
<text x="37.3" y="51.5">DB[0..15]</text>
<text x="56.4" y="69">DB1</text>
<text x="56.4" y="71">DB3</text>
<text x="100.8" y="67.1">DB0</text>
<text x="100.8" y="69">DB2</text>
<text x="100.8" y="71">DB4</text>
<text x="56.4" y="72.9">DB5</text>
<text x="56.4" y="74.8">DB7</text>
<text x="56.4" y="76.7">DB9</text>
<text x="100.8" y="72.9">DB6</text>
<text x="100.8" y="74.8">DB8</text>
<text x="100.8" y="76.7">DB10</text>
<text x="176.1" y="76.7">A</text>
<text x="56.4" y="78.7">DB11</text>
<text x="56.4" y="80.6">DB13</text>
<text x="56.4" y="82.6">DB15</text>
<text x="100.8" y="78.7">DB12</text>
<text x="100.8" y="80.6">DB14</text>
<text x="176.1" y="78.7">B</text>
<text x="176.1" y="80.6">C</text>
<text x="176.1" y="82.6">D</text>
<text x="220.5" y="80.6">DIG1</text>
<text x="220.5" y="82.6">DIG2</text>
<text x="176.1" y="84.4">E</text>
<text x="176.1" y="86.4">F</text>
<text x="176.1" y="88.3">G</text>
<text x="220.5" y="86.4">DIG3</text>
<text x="220.5" y="88.3">DIG4</text>
<text x="170.3" y="92.2">DIG6</text>
<text x="176.1" y="90.3">DP</text>
<text x="220.5" y="92.2">DIG5</text>
<text x="41" y="155.9">TXD</text>
<text x="71.9" y="155.9">TXD</text>
<text x="41" y="157.8">RXD</text>
<text x="71.9" y="157.8">RXD</text>
</g>
<g font-size="1.7">
<text x="21.3" y="52.5">DB[0..15]</text>
<text x="166" y="53.7">LED_Dispaly-6_0.36</text>
<text x="21.1" y="56.4">LCD_RD</text>
<text x="21.1" y="58.5">LCD_RS</text>
<text x="232.7" y="55.2">V_3V3</text>
<text x="21.1" y="64.3">LCD_CS</text>
<text x="21.1" y="66.2">LCD_WR</text>
<text x="21.1" y="68.3">LCD_RST</text>
<text x="155.6" y="68.8">V_3V3</text>
<text x="229.2" y="71.8">R0603</text>
<text x="236.9" y="71.8">R0603</text>
<text x="244.6" y="71.8">R0603</text>
<text x="271" y="75.9">TM1620_STB</text>
<text x="271" y="77.8">TM1620_CLK</text>
<text x="271" y="79.8">TM1620_DIN</text>
<text x="21.4" y="85.5">LCD_BL</text>
<text x="48.7" y="87.3">V_3V3</text>
<text x="106.9" y="85.5">V_3V3</text>
<text x="115.1" y="88.1">V_3V3</text>
<text x="124.7" y="88.1">V_3V3</text>
<text x="160.3" y="88.4">C-5-5.4</text>
<text x="21.4" y="95.2">TP_CS</text>
<text x="21.4" y="93.2">TP_NIRQ</text>
<text x="21.4" y="91.3">TP_MISO</text>
<text x="236.9" y="91.9">C0603</text>
<text x="244.6" y="91.9">C0603</text>
<text x="252.3" y="91.9">C0603</text>
<text x="69.5" y="102">HEADER-2.54-17x2P</text>
<text x="111" y="100.9">C0603</text>
<text x="120.6" y="100.9">C0603</text>
<text x="185.3" y="100">SOIC-20W</text>
<text x="21.4" y="104.8">TP_CLK</text>
<text x="21.4" y="106.8">TP_MOSI</text>
<text x="159.4" y="131.5">V_3V3</text>
<text x="209.5" y="127.8">LED1</text>
<text x="209.5" y="137.4">LED2</text>
<text x="229.7" y="132.9">R0603</text>
<text x="243.7" y="132.4">LED_0603</text>
<text x="138.3" y="143">V_3V3</text>
<text x="229.7" y="142.5">R0603</text>
<text x="243.7" y="142.1">LED_0603</text>
<text x="46.7" y="149.8">V_5V</text>
<text x="75.7" y="149.8">V_5V</text>
<text x="103.5" y="147.8">V_5V</text>
<text x="113.1" y="147.8">V_5V</text>
<text x="164.1" y="146.3">R0603</text>
<text x="171.8" y="146.3">R0603</text>
<text x="209.5" y="147.1">LED3</text>
<text x="30.1" y="156">R0603</text>
<text x="229.7" y="152.2">R0603</text>
<text x="243.7" y="151.7">LED_0603</text>
<text x="3.7" y="158.8">HMI_RXD</text>
<text x="3.7" y="157">HMI_TXD</text>
<text x="30.1" y="157.9">R0603</text>
<text x="99.4" y="160.8">C0603</text>
<text x="109.1" y="160.8">C0603</text>
<text x="148.7" y="156.7">SCL</text>
<text x="148.7" y="158.7">SDA</text>
<text x="59.9" y="167.6">XH2.54/4</text>
<text x="86.9" y="167.6">HEADER-2.54-4P</text>
<text x="133.8" y="164.1">C0603</text>
<text x="177.6" y="165.6">HEADER-2.54-4P</text>
<text x="230.5" y="165.9">文 件 名称</text>
<text x="229.5" y="169.5">线 路 板</text>
<text x="232.2" y="173.6">主题</text>
<text x="235.5" y="169.5">型 号</text>
<text x="261.8" y="173.4">版本 号</text>
<text x="230.5" y="177.2">绘图 /日</text>
<text x="237.2" y="177.2">期</text>
<text x="245.2" y="177.1">硬 件 家</text>
<text x="251.5" y="177.1">园</text>
<text x="261.8" y="177.2">页</text>
<text x="267.2" y="177.2">码</text>
<text x="230.5" y="181.7">审核 /日</text>
<text x="237.2" y="181.7">期</text>
<text x="261.4" y="181.7">批准 /日</text>
<text x="268.9" y="181.7">期</text>
</g>
<text font-size="1.6" fill="#00f" x="158.9" y="82.6">+</text>
<g font-size="1.6">
<text x="160.3" y="80.4">100uF/10v</text>
<text x="241.9" y="165.4">Display</text>
<text x="241.9" y="173.1">STM32 物联 网</text>
</g>
<g font-size="1.4">
<text x="30.9" y="1.5">5</text>
<text x="88.8" y="1.5">4</text>
<text x="146.7" y="1.5">3</text>
<text x="204.6" y="1.5">2</text>
<text x="262.6" y="1.5">1</text>
<text x=".5" y="26">D</text>
<text x="292" y="26">D</text>
<text x=".5" y="71.8">C</text>
<text x="292" y="71.8">C</text>
<text x=".5" y="117.7">B</text>
<text x="292" y="117.7">B</text>
<text x=".5" y="163.5">A</text>
<text x="292" y="163.5">A</text>
<text x="30.9" y="186.8">5</text>
<text x="88.8" y="186.8">4</text>
<text x="146.7" y="186.8">3</text>
<text x="204.6" y="186.8">2</text>
<text x="262.6" y="186.8">1</text>
</g>
</svg>
